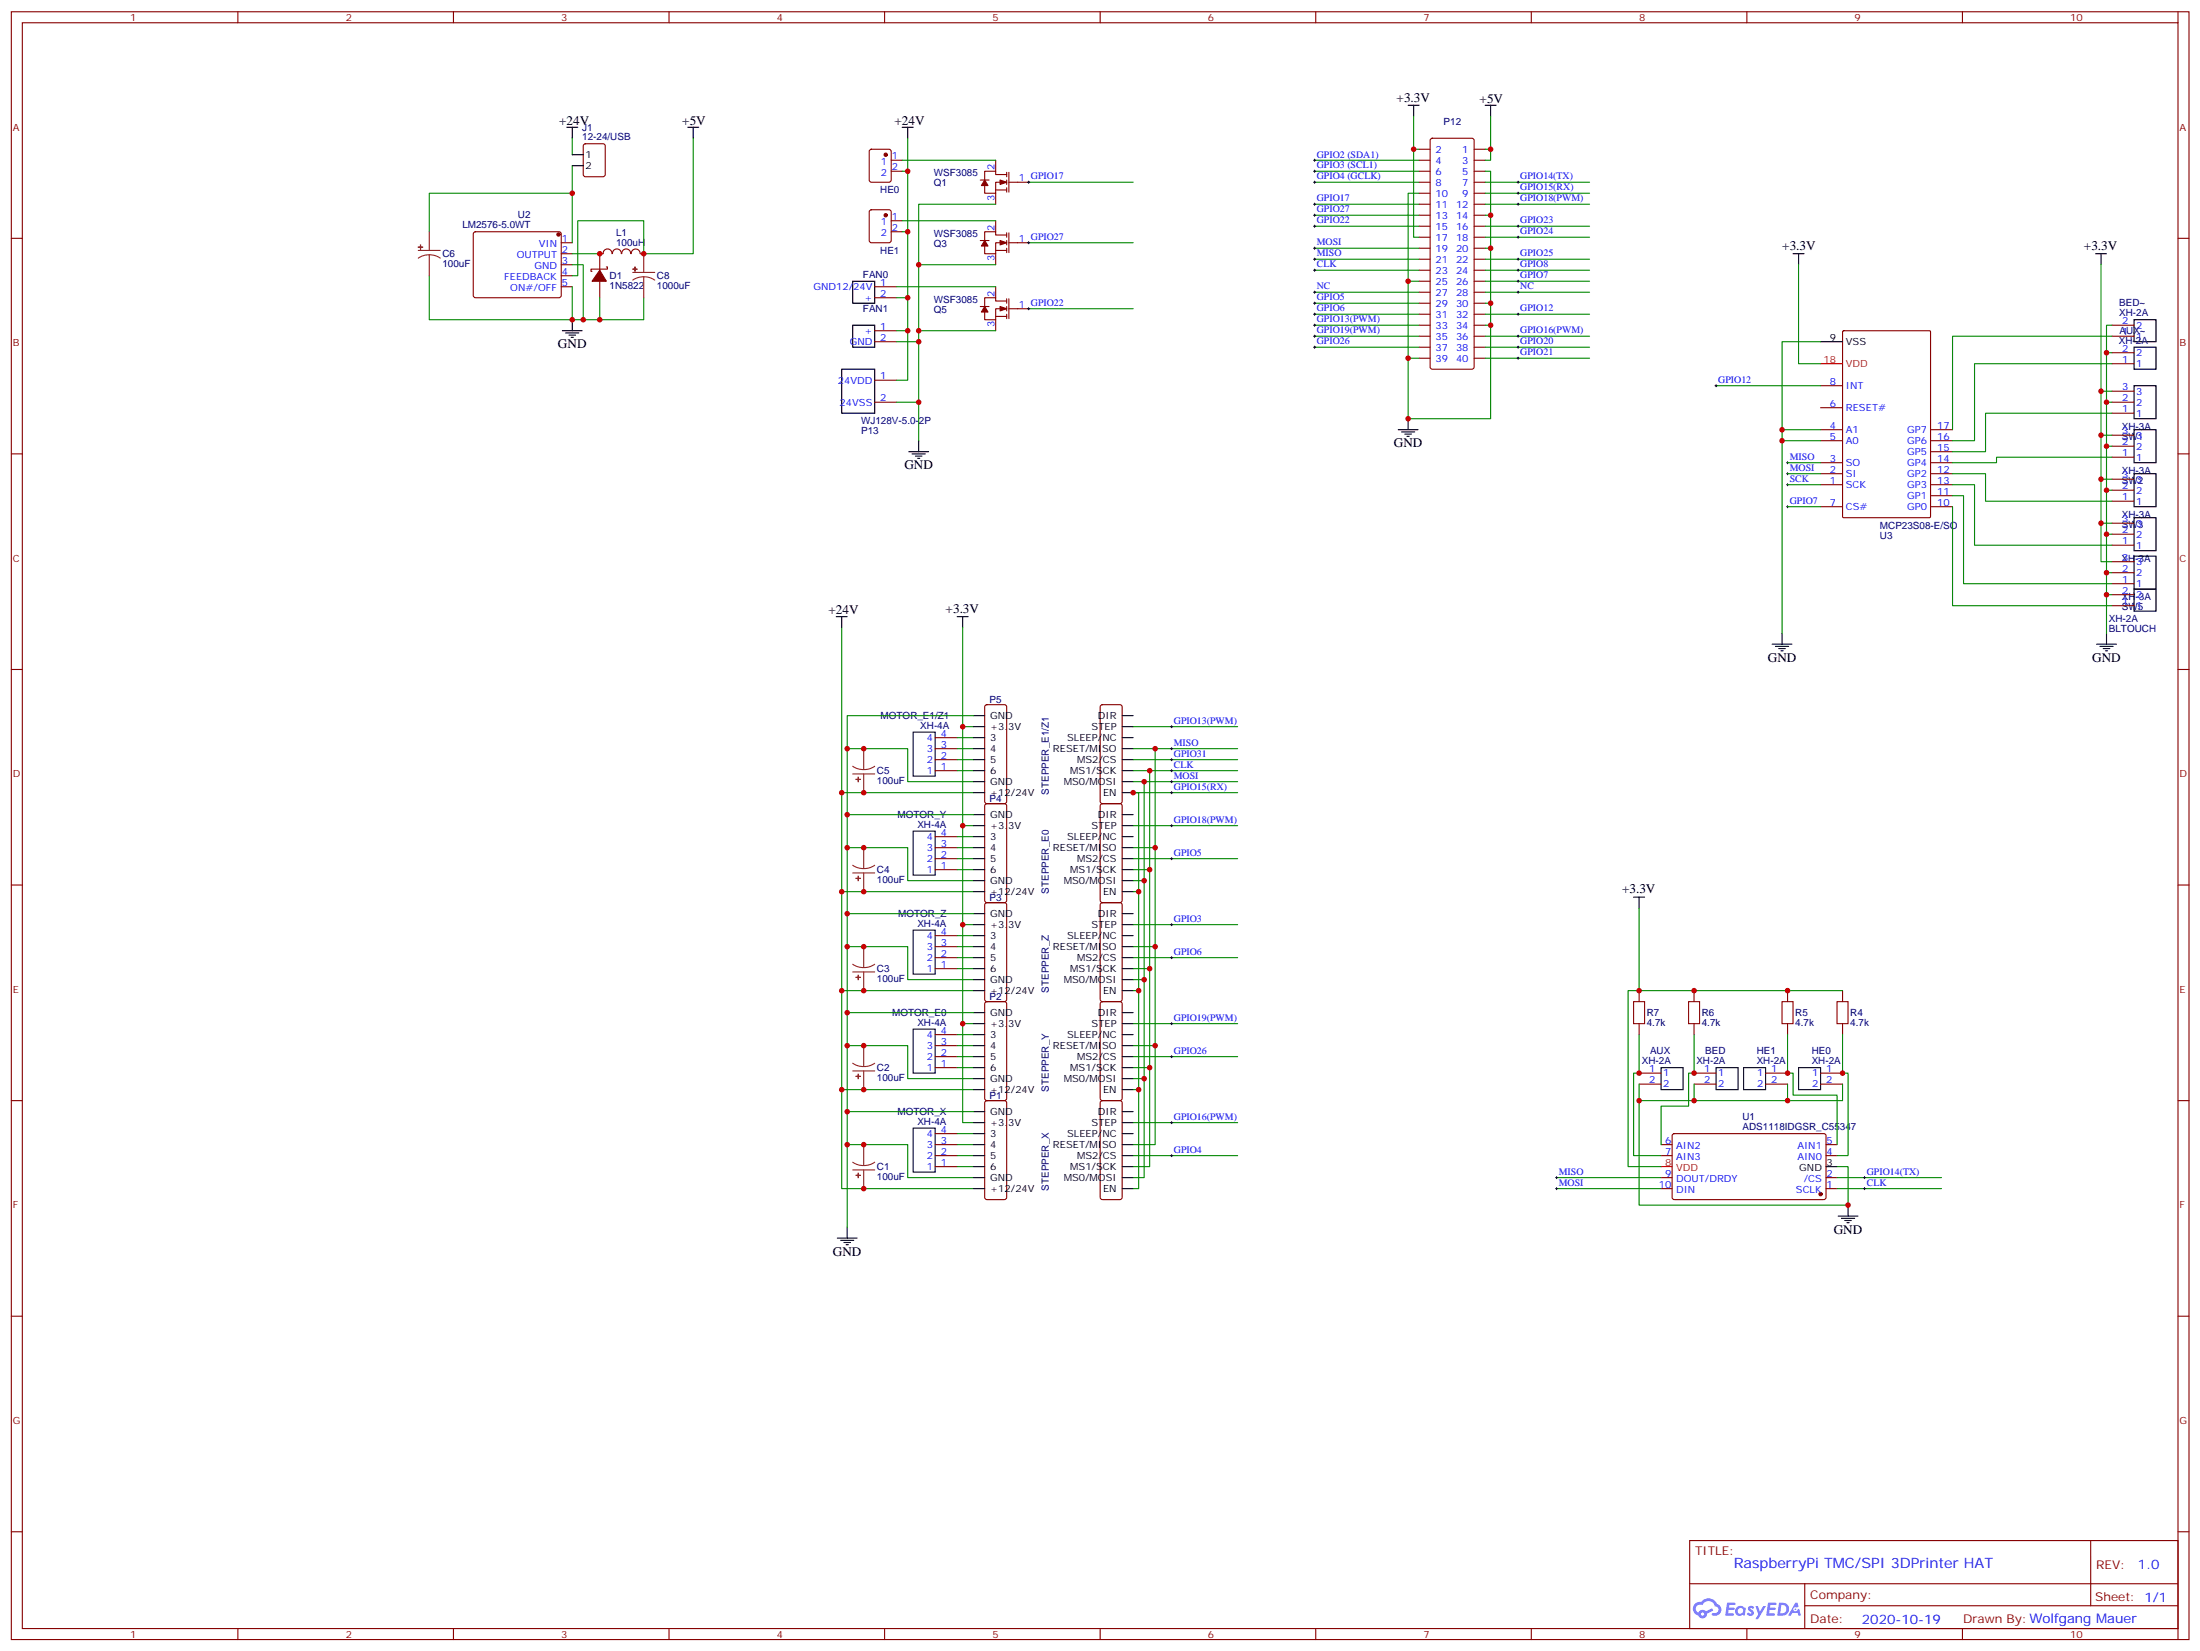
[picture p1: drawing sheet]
<svg xmlns="http://www.w3.org/2000/svg" width="706mm" height="530mm" viewBox="0 0 706 530" stroke-linecap="round" stroke-linejoin="round" font-family="sans-serif">
<g fill="none" stroke="#870000" stroke-width=".35">
<path d="M3.6 3.8h698.5v522.1h-698.5zM7.2 7.3h691.4v515.1h-691.4zM76.3 3.8v3.5M145.5 3.8v3.5M214.6 3.8v3.5M283.7 3.8v3.5M352.9 3.8v3.5M422 3.8v3.5M491.2 3.8v3.5M560.3 3.8v3.5M629.5 3.8v3.5M698.6 3.8v3.5"/>
<path d="M3.6 76.4h3.6M698.6 76.4h3.5M3.6 145.6h3.6M698.6 145.6h3.5M3.6 214.7h3.6M698.6 214.7h3.5M3.6 283.9h3.6M698.6 283.9h3.5M3.6 353h3.6M698.6 353h3.5M3.6 422.2h3.6M698.6 422.2h3.5"/>
<path d="M3.6 491.3h3.6M542 494.1h156.6v28.3h-156.6zM670.6 494.2v20.8M698.6 491.3h3.5M542 508h156.5M578.9 515h119.6M578.9 508v14.1M76.3 522.4v3.5M145.5 522.4v3.5M214.6 522.4v3.5M283.7 522.4v3.5M352.9 522.4v3.5"/>
<path d="M422 522.4v3.5M491.2 522.4v3.5M560.3 522.4v3.5M629.5 522.4v3.5M698.6 522.4v3.5"/>
</g>
<g fill="#5487ff">
<path d="M561 515.3a1.22 1.22 0 0 1 1.7 .3l-.4 .6a.47 .47 0 0 0-.4-.5 .47 .47 0 0 0-.5 .2l.2 .3a1.14 1.14 0 0 1 .8 1.7 1.14 1.14 0 0 1-1.9 0l-.2-.2 .4-.5 .8 .4a.29 .29 0 0 0 .3-.3 .29 .29 0 0 0-.3-.3 1.04 1.04 0 0 1-.5-1.7z"/>
<path d="M554 514.1l2.7 .1-.2 .6h-1.8l-.1 .9h1.5l.3 .3-.4 .4h-1.5l-.2 1.1h1.7l.2 .4-.2 .3h-2.6z"/>
<path d="M567.1 514.1l2.7 .1-.1 .6h-1.9l-.1 .9h1.5l.4 .3-.4 .4h-1.6l-.2 1.1h1.8l.1 .4-.1 .3h-2.7z"/>
<path d="M575.9 514.1h.7l.3 1.2-.6 .3a.69 .69 0 0 0-1 .3 .69 .69 0 0 0 .4 1 .69 .69 0 0 0 .9-.6l.5-.3 .5 2.2h-.7l-.3-.9h-1.7l-.5 .9h-.9z"/>
<path d="M563.1 515.1h.8l.6 1.9 1.1-1.9h.8l-2.5 4.2h-.8l.9-1.5z"/>
<path d="M570.6 514.1l-.5 4.1h1.3a2.11 2.11 0 0 0 2.4-2.1 2.11 2.11 0 0 0-2.5-2zM571.4 514.8a1.43 1.43 0 0 1 1.6 1.6 1.43 1.43 0 0 1-2 1.1z"/>
<path d="M557 515.7a1.54 1.54 0 0 0-.1 2.1 1.54 1.54 0 0 0 2.1 .2l.7 .2 .2-2.3-.5-.3a1.49 1.49 0 0 0-2.4 .1zM557.2 516.7a.95 .95 0 0 1 1.9 0 .95 .95 0 0 1-1.9 0z"/>
<path d="M543.7 514.4a2.18 2.18 0 0 0 1 3.8 1.44 1.44 0 0 0 1.7 .9 1.44 1.44 0 0 0 1.1-1.5l2-1-.4-.7-1.9 .9a1.47 1.47 0 0 0-2.4 .5 1.39 1.39 0 0 1-.7-2 1.39 1.39 0 0 1 2-.5 2.12 2.12 0 0 1 2.2-1.3 2.12 2.12 0 0 1 1.8 1.7 1.14 1.14 0 0 1 1.1 1.4 1.14 1.14 0 0 1-1.6 .8 .43 .43 0 0 0-.5 .3 .43 .43 0 0 0 .4 .5 1.98 1.98 0 0 0 2.5-1.2 1.98 1.98 0 0 0-1.3-2.5 3.1 3.1 0 0 0-5.2-.7l-.9 .1zM545.6 517.7a.54 .54 0 0 1 1 0 .54 .54 0 0 1-1 0z"/>
<circle cx="575.9" cy="516.2" r=".26"/>
</g>
<g fill="none" stroke="#000" stroke-width=".35">
<path d="M451.7 33.8h3.5M453.4 33.8v3.5M476.4 33.8h3.5M478.1 33.8v3.5M181.8 40.8h3.5M183.6 40.8v3.5M183.6 49.6h3.5M183.6 53.2h3.5M220.6 40.8h3.5M222.4 40.8v3.5M289.4 40.8h3.5M291.1 40.8v3.5"/>
<path d="M273.5 90.2h7.1v7.1h-7.1zM575.1 81.4h3.6M576.9 81.4v3.5M672.1 81.4h3.6M673.9 81.4v3.5M180.4 106.1h6.3M181.4 106.8h4.3M182.5 107.5h2.1M183.2 108.2h.7M183.6 102.6v3.5M270 118.4h10.6v14.1h-10.6zM273.5 104.3h7.1v7.1h-7.1z"/>
<path d="M584 109.6h7M684.5 102.6h7.1v7h-7.1zM684.5 111.4h7.1v7h-7.1zM448.5 137.8h6.3M449.5 138.5h4.3M450.6 139.2h2.1M451.3 139.9h.7M451.7 134.3v3.5M684.5 123.7h7.1v10.6h-7.1zM684.5 137.8h7.1v10.6h-7.1zM291.5 144.9h6.4M292.6 145.6h4.2"/>
<path d="M293.6 146.3h2.1M294.3 147h.7M294.7 141.4v3.5M684.5 151.9h7.1v10.6h-7.1zM684.5 166.1h7.1v10.5h-7.1zM684.5 178.4h7.1v10.6h-7.1zM268.2 197.8h3.5M270 197.8v3.5M307 197.8h3.6M308.8 197.8v3.5M684.5 189h7.1v7h-7.1zM568.4 206.6h6.4"/>
<path d="M569.5 207.3h4.2M570.5 208h2.2M571.3 208.7h.7M571.6 203.1v3.5M672.5 206.6h6.4M673.6 207.3h4.2M674.6 208h2.1M675.3 208.7h.7M675.7 203.1v3.5M292.9 234.8h7.1v14.2h-7.1zM312.3 236.6h3.5M312.3 233.1h3.5"/>
<path d="M312.3 229.6h3.5M359.9 236.6h3.6M359.9 233.1h3.6M359.9 229.6h3.6M312.3 254.2h3.5M312.3 250.7h3.5M312.3 247.2h3.5M312.3 243.7h3.5M312.3 240.1h3.5M359.9 254.2h3.6M359.9 250.7h3.6M359.9 247.2h3.6"/>
<path d="M359.9 243.7h3.6M359.9 240.1h3.6M292.9 266.6h7.1v14.1h-7.1zM312.3 278.9h3.5M312.3 275.4h3.5M312.3 271.9h3.5M312.3 268.4h3.5M312.3 264.8h3.5M312.3 261.3h3.5M359.9 278.9h3.6M359.9 275.4h3.6M359.9 271.9h3.6"/>
<path d="M359.9 268.4h3.6M359.9 264.8h3.6M359.9 261.3h3.6M292.9 298.3h7.1v14.2h-7.1zM312.3 286h3.5M312.3 282.5h3.5M312.3 296.6h3.5M312.3 293.1h3.5M359.9 286h3.6M359.9 282.5h3.6M359.9 296.6h3.6M359.9 293.1h3.6"/>
<path d="M524 287.8h3.5M525.7 287.8v3.5M312.3 317.7h3.5M312.3 314.2h3.5M312.3 310.7h3.5M312.3 307.2h3.5M312.3 303.6h3.5M312.3 300.1h3.5M359.9 317.7h3.6M359.9 314.2h3.6M359.9 310.7h3.6M359.9 307.2h3.6"/>
<path d="M359.9 303.6h3.6M359.9 300.1h3.6M292.9 330.1h7.1v14.1h-7.1zM312.3 338.9h3.5M312.3 335.4h3.5M312.3 331.9h3.5M312.3 328.3h3.5M312.3 324.8h3.5M359.9 338.9h3.6M359.9 335.4h3.6M359.9 331.9h3.6M359.9 328.3h3.6"/>
<path d="M359.9 324.8h3.6M312.3 349.5h3.5M312.3 346h3.5M312.3 342.4h3.5M312.3 356.6h3.5M359.9 349.5h3.6M359.9 346h3.6M359.9 342.4h3.6M359.9 356.6h3.6M532.8 342.4h7.1v7.1h-7.1zM550.4 342.4h7.1v7.1h-7.1zM559.3 342.4h7v7.1h-7z"/>
<path d="M576.9 342.4h7.1v7.1h-7.1zM292.9 361.8h7.1v14.2h-7.1zM312.3 374.2h3.5M312.3 377.7h3.5M312.3 370.7h3.5M312.3 367.1h3.5M312.3 363.6h3.5M312.3 360.1h3.5M359.9 374.2h3.6M359.9 377.7h3.6M359.9 370.7h3.6M359.9 367.1h3.6"/>
<path d="M359.9 363.6h3.6M359.9 360.1h3.6M585.7 374.2h3.5M268.6 397.1h6.3M269.6 397.8h4.3M270.7 398.5h2.1M271.4 399.2h.7M271.7 393.6v3.5M312.3 381.2h3.5M359.9 381.2h3.6M589.6 390.1h6.3M590.7 390.8h4.2"/>
<path d="M591.7 391.5h2.1M592.4 392.2h.7M592.8 386.5v3.6"/>
</g>
<g fill="none" stroke="#870000" stroke-width=".35">
<path d="M187.3 46.3l.5-.2h5.6l.7 .4v9.5l-.4 .6-5.9 .1-.7-.5v-9.4zM279 48.1l.5-.2h5.7l.6 .4 .1 9.4-.5 .7-5.9 .1-.6-.5-.1-9.4zM285.9 51.4h3.5M285.9 54.9h3.5M314.4 57.7h2.9M319.4 51.4v3.5M322.9 56h-3.5v-1.1h-3.6v2.8M322.9 58.5h-3.5v3.5h-3.6v-2.5M322.9 55.3v1.4M322.9 57.7v1.5M323.6 58.5h6.4M323.6 55.3v6.3"/>
<path d="M455.2 47.9h3.5M455.2 51.4h3.5M455.2 54.9h3.5M455.2 58.5h3.5M459 44.6l.4-.3h12.7l.5 .3 .2 .4v72.7l-.2 .5-.5 .2h-12.7l-.5-.2-.2-.5v-72.7zM472.8 47.9h3.6M472.8 51.4h3.6M472.8 54.9h3.6M472.8 58.5h3.6M152 74.5l.5-.2h26.8l.5 .2 .2 .5v20.1l-.7 .4-27.1-.1-.4-.6v-19.8zM180 77.9h3.6M279 67.5l.5-.2h5.7l.6 .4 .1 9.5-.5 .6-5.9 .1-.6-.5-.1-9.4z"/>
<path d="M285.9 70.8h3.5M285.9 74.3h3.5M314.4 77.2h2.9M319.4 62v3.5M319.4 70.8v3.5M319.4 60.9h3.5M322.9 75.4h-3.5v-1.1h-3.6v2.9M322.9 77.9h-3.5v3.5h-3.6v-2.5M322.9 60.2v1.4M322.9 74.7v1.4M322.9 77.2v1.4M322.9 79.6v1.4"/>
<path d="M323.6 74.7v6.3M323.6 77.9h6.4M455.2 62h3.5M455.2 65.5h3.5M455.2 69h3.5M455.2 72.6h3.5M455.2 76.1h3.5M455.2 79.6h3.5M472.8 62h3.6M472.8 65.5h3.6M472.8 69h3.6M472.8 72.6h3.6"/>
<path d="M472.8 76.1h3.6M472.8 79.6h3.6M180 92h3.6M180 81.4h3.6M180 84.9h3.6M180 88.4h3.6M192.4 90.2v5.3M193.4 81.4h-1v5.3M193.5 81.4a1.41 1.41 0 0 1 1.4-1.6 1.41 1.41 0 0 1 1.4 1.6M194.5 85.6h.3v.7h-5.3v.7h.4M196.5 81.4a1.41 1.41 0 0 1 1.4-1.6 1.41 1.41 0 0 1 1.4 1.6M199.4 81.4a1.41 1.41 0 0 1 1.5-1.6 1.41 1.41 0 0 1 1.4 1.6"/>
<path d="M202.5 81.4a1.41 1.41 0 0 1 1.4-1.5 1.41 1.41 0 0 1 1.4 1.5M205.4 81.4h1.1M280.6 92h7M280.6 95.5h7M314.4 98.3h2.9M319.4 81.4v3.5M319.4 92v3.5M319.4 80.3h3.5M322.9 96.6h-3.5v-1.1h-3.6v2.8M322.9 99h-3.5v3.6h-3.6v-2.5M322.9 95.8v1.5M322.9 98.3v1.4"/>
<path d="M323.6 95.8v6.4M323.6 99h6.4M455.2 83.1h3.5M455.2 86.7h3.5M455.2 90.2h3.5M455.2 93.7h3.5M455.2 97.3h3.5M472.8 83.1h3.6M472.8 86.7h3.6M472.8 90.2h3.6M472.8 93.7h3.6M472.8 97.3h3.6"/>
<path d="M280.6 106.1h7M280.6 109.6h7M319.4 101.5h3.5M319.4 102.6v3.5M322.9 100.8v1.4M455.2 107.8h3.5M455.2 104.3h3.5M455.2 100.8h3.5M455.2 111.4h3.5M455.2 114.9h3.5M472.8 107.8h3.6M472.8 104.3h3.6"/>
<path d="M472.8 100.8h3.6M472.8 111.4h3.6M472.8 114.9h3.6M591.1 106.3l.3-.2h27.5l.3 .2v59.4l-.2 .3-27.6 .1-.3-.2zM677.4 107.8h7.1M677.4 104.3h7.1M677.4 116.7h7.1M677.4 113.1h7.1M280.6 129h7M280.6 122h7M584 137.8h7M584 130.8h7"/>
<path d="M584 123.7h7M619.2 137.8h7.1M677.4 132.5h7.1M677.4 129h7.1M677.4 125.5h7.1M677.4 139.6h7.1M584 148.4h7M584 141.4h7M584 151.9h7M584 155.5h7M619.2 148.4h7.1M619.2 141.4h7.1"/>
<path d="M619.2 159h7.1M619.2 151.9h7.1M619.2 155.5h7.1M619.2 144.9h7.1M677.4 146.6h7.1M677.4 143.1h7.1M677.4 157.2h7.1M677.4 153.7h7.1M584 162.5h7M619.2 162.5h7.1M677.4 160.8h7.1M677.4 174.9h7.1"/>
<path d="M677.4 171.3h7.1M677.4 167.8h7.1M677.4 187.2h7.1M677.4 183.7h7.1M677.4 180.2h7.1M677.4 194.3h7.1M677.4 190.7h7.1M300 236.6h7M316.1 226.2l.4-.2h5.7l.5 .2 .2 .5v30.4l-.2 .5-.5 .2h-5.7l-.5-.3-.2-.4v-30.4zM353.1 226.2l.5-.2h5.6l.5 .2 .2 .5v30.4l-.2 .5-.5 .2h-5.6l-.5-.3-.2-.4v-30.4zM300 247.2h7M300 243.7h7"/>
<path d="M300 240.1h7M316.1 258l.4-.2h5.7l.5 .2 .2 .5v30.3l-.2 .5-.5 .2h-5.7l-.5-.2-.2-.5v-30.3zM353.1 258l.5-.2h5.6l.5 .2 .2 .5v30.3l-.2 .5-.5 .2h-5.6l-.5-.2-.2-.5v-30.3zM300 278.9h7M300 275.4h7M300 271.9h7M300 268.4h7M316.1 289.7l.4-.2h5.7l.5 .2 .2 .5v30.4l-.2 .5-.5 .2h-5.7l-.5-.3-.2-.4v-30.4zM353.1 289.7l.5-.2h5.6l.5 .2 .2 .5v30.4l-.2 .5-.5 .2h-5.6l-.5-.3-.2-.4v-30.4zM300 310.7h7M300 307.2h7M300 303.6h7"/>
<path d="M300 300.1h7M525.7 317.7v3.6M543.4 317.7v3.6M573.4 317.7v3.6M591 317.7v3.6M300 338.9h7M300 335.4h7M300 331.9h7M316.1 321.5l.4-.2h5.7l.5 .2 .2 .5v30.3l-.2 .5-.5 .2h-5.7l-.5-.2-.2-.5v-30.3zM353.1 321.5l.5-.2h5.6l.5 .2 .2 .5v30.3l-.2 .5-.5 .2h-5.6l-.5-.2-.2-.5v-30.3zM525.7 328.3v3.6M543.4 328.3v3.6"/>
<path d="M573.4 328.3v3.6M591 328.3v3.6M300 342.4h7M316.1 353.2l.4-.2h5.7l.5 .2 .2 .5v30.4l-.2 .5-.5 .2h-5.7l-.5-.3-.2-.4v-30.4zM353.1 353.2l.5-.2h5.6l.5 .2 .2 .5v30.4l-.2 .5-.5 .2h-5.6l-.5-.3-.2-.4v-30.4zM525.7 344.2h7.1M525.7 347.7h7.1M543.4 344.2h7M543.4 347.7h7M566.3 344.2h7.1M566.3 347.7h7.1M584 344.2h7"/>
<path d="M584 347.7h7M300 374.2h7M300 370.7h7M300 367.1h7M300 363.6h7M532.8 370.7h3.5M532.8 367.1h3.5M532.8 377.7h3.5M536.6 363.8l.4-.2 48.3 .1 .4 .6v20l-.7 .5-48.2-.1-.5-.6v-19.8zM585.7 370.7h3.5M585.7 367.1h3.5M585.7 377.7h3.5"/>
<path d="M532.8 381.2h3.5M585.7 381.2h3.5"/>
</g>
<g fill="#8c2424" stroke="#8c2424" stroke-width=".35">
<path d="M275.3 376.3v1.4z"/>
<path d="M274.6 377h1.4z"/>
<path d="M275.3 344.6v1.4z"/>
<path d="M274.6 345.2l1.4 .1z"/>
<path d="M275.3 312.8v1.4z"/>
<path d="M274.6 313.5h1.4z"/>
<path d="M275.3 281.1v1.4z"/>
<path d="M274.6 281.7l1.4 .1z"/>
<path d="M275.3 249.3v1.4z"/>
<path d="M274.6 250h1.4z"/>
<path d="M203 86.3l1.4 .1z"/>
<path d="M203.7 85.6v1.4z"/>
<path d="M134.2 79.3h1.4z"/>
<path d="M134.9 78.6v1.4z"/>
</g>
<g fill="none" stroke="#8c2424" stroke-width=".35">
<path d="M137.7 74.3v6M134.2 80.3h7M137.7 81.7l1.8 .3 1.7 .8M137.7 81.7l-1.9 .3-1.6 .8M137.7 81.7v6.7M203 87.4h7M206.5 88.8l1.8 .2 1.7 .9M206.5 88.8l-1.9 .2-1.6 .9M206.5 81.4v6M206.5 88.8v6.7M273.5 245.8l1.7 .8 1.8 .2M273.5 248.2h7.1"/>
<path d="M277 240.1v6.7M277 248.2v6M280.6 245.8l-1.7 .8-1.9 .2M273.5 277.5l1.7 .8 1.8 .3M273.5 280h7.1M277 271.9v6.7M277 280v6M280.6 277.5l-1.7 .9-1.9 .2M273.5 309.3l1.7 .8 1.8 .2M273.5 311.7h7.1M277 303.6v6.7M277 311.7v6"/>
<path d="M280.6 309.3l-1.7 .8-1.9 .2M277 335.4v6.7M273.5 341l1.7 .8 1.8 .3M273.5 343.5h7.1M277 343.5v6M280.6 341l-1.7 .9-1.9 .2M273.5 372.8l1.7 .8 1.8 .2M273.5 375.2h7.1M277 367.1v6.7M277 375.2v6M280.6 372.8l-1.7 .8-1.9 .2"/>
</g>
<g fill="#870000" stroke="#870000" stroke-width=".35">
<path d="M320.8 98.3l2.1 .7-2.1 .7z"/>
<path d="M315.8 98.3l1.1 1.8h-2.1z"/>
<path d="M320.8 57.7l2.1 .8-2.1 .7z"/>
<path d="M315.8 57.7l1.1 1.8h-2.1z"/>
<path d="M320.8 77.2l2.1 .7-2.1 .7z"/>
<path d="M315.8 77.2l1.1 1.7h-2.1z"/>
<path d="M192.4 86.7l2.1 3.5h-4.6z"/>
<circle cx="284.1" cy="49.6" r=".53"/>
<circle cx="284.1" cy="69" r=".53"/>
<circle cx="584" cy="383" r=".53"/>
<circle cx="179.1" cy="75.2" r=".53"/>
</g>
<path d="M524 321.3h3.5v7h-3.5zM541.6 321.3h3.5v7h-3.5zM571.6 321.3h3.5v7h-3.5zM589.2 321.3h3.6v7h-3.6z" fill="none" stroke="#a10000" stroke-width=".35"/>
<g fill="none" stroke="#008700" stroke-width=".35">
<path d="M453.4 37.3v10.6h1.8M478.1 37.3v10.6M183.6 44.3v5.3M183.6 53.2v24.7M222.4 44.3v37.1h-15.9v-10.6h-21.2v17.6h-1.7M289.4 54.9h1.7v19.4h-1.7M289.4 51.4h30M291.1 44.3v10.6M330 58.5h33.5M421.7 51.4h33.5M421.7 58.5h33.5M421.7 54.9h33.5"/>
<path d="M453.4 47.9v28.2h1.8M476.4 54.9h1.7v14.1h-1.7M476.4 47.9h1.7v3.5h-1.7M476.4 58.5h33.5M183.6 62h-45.9v12.3M289.4 70.8h30M291.1 74.3v21.2h-3.5M319.4 65.5h-24.7v19.4h24.7M330 77.9h33.5M421.7 65.5h33.5M421.7 69h33.5M421.7 72.6h33.5"/>
<path d="M421.7 79.6h33.5M455.2 62h-3.5v28.2h3.5M476.4 65.5h33.5M476.4 72.6h33.5M476.4 62h33.5M476.4 76.1h33.5M478.1 69v10.6h-1.7M478.1 79.6v17.7h-1.7M137.7 88.4v14.2h45.9v-10.6M183.6 84.9h3.5v17.7h-3.5M183.6 81.4h8.8M192.4 95.5v7.1h-5.3"/>
<path d="M206.5 95.5v7.1h-14.1M287.6 92h31.8M291.1 95.5v10.6h-3.5M294.7 84.9v21.2M330 99h33.5M421.7 83.1h33.5M421.7 86.7h33.5M421.7 93.7h33.5M421.7 97.3h33.5M451.7 90.2v24.7h3.5M476.4 83.1h33.5M476.4 86.7h33.5"/>
<path d="M476.4 93.7h33.5M476.4 90.2h33.5M478.1 97.3v7h-1.7M576.9 84.9v31.8h7.1M673.9 84.9v95.3h3.5M287.6 109.6h7.1M291.1 106.1v15.9h-3.5M319.4 106.1h-24.7v35.3M421.7 100.8h33.5M421.7 104.3h33.5M421.7 107.8h33.5M421.7 111.4h33.5"/>
<path d="M476.4 100.8h33.5M476.4 107.8h33.5M476.4 111.4h33.5M476.4 114.9h33.5M478.1 104.3v30h-26.4v-19.4M584 109.6h-12.4v93.5M677.4 113.1h-1.7v15.9M677.4 104.3h-1.7v8.8M677.4 116.7h-44.1v24.7h-7M677.4 107.8h-51.1v30M287.6 129h7.1M550.4 123.7h33.6"/>
<path d="M571.6 137.8h12.4M673.9 139.6h3.5M673.9 125.5h3.5M677.4 129h-1.7v14.1M677.4 132.5h-40.5v12.4h-10.6M571.6 141.4h12.4M573.4 148.4h10.6M573.4 151.9h10.6M573.4 155.5h10.6M626.3 159h3.5v28.2h47.6M626.3 155.5h7v19.4h44.1M626.3 151.9h10.6v8.9h40.5"/>
<path d="M673.9 153.7h3.5M677.4 157.2h-1.7v14.1M677.4 143.1h-1.7v14.1M677.4 146.6h-37v1.8h-14.1M573.4 162.5h10.6M626.3 162.5v31.8h51.1M673.9 167.8h3.5M677.4 171.3h-1.7v12.4M675.7 190.7h1.7M677.4 183.7h-1.7v19.4M270 201.3v52.9h42.3M308.8 201.3v31.8h3.5"/>
<path d="M307 236.6h5.3M308.8 233.1v31.7h3.5M312.3 229.6h-40.6v10.5M363.5 233.1h33.5M270 254.2v31.8h42.3M307 247.2h5.3M307 243.7h5.3M307 240.1h5.3M312.3 250.7h-21.2v-10.6h-19.4v153.5M363.5 250.7h3.5v31.8M363.5 247.2h5.3v31.7M363.5 240.1h7v31.8"/>
<path d="M363.5 243.7h33.5M367 250.7h30M368.8 247.2h28.2M370.5 240.1h26.5M397 254.2h-33.5h1.7v63.5h-1.7M271.7 271.9h19.4v10.6h21.2M271.7 261.3h40.6M307 278.9h5.3M307 275.4h5.3M307 271.9h5.3M307 268.4h5.3M308.8 264.8v31.8h3.5"/>
<path d="M363.5 278.9h5.3v31.8M363.5 271.9h7v31.7M363.5 275.4h33.5M363.5 264.8h33.5M270 286v31.7h42.3M271.7 293.1h40.6M308.8 296.6v31.7h3.5M363.5 282.5h3.5v31.7M363.5 286h1.7M363.5 296.6h33.5M525.7 291.3v26.4h65.3M270 317.7v31.8h42.3"/>
<path d="M271.7 303.6h19.4v10.6h21.2M307 310.7h5.3M307 307.2h5.3M307 303.6h5.3M307 300.1h5.3M363.5 314.2h3.5v31.8M363.5 310.7h5.3v31.7M363.5 303.6h7v63.5h-7M363.5 307.2h33.5M365.2 317.7v31.8h-1.7M525.7 317.7h-3.5v56.5h10.6M271.7 335.4h19.4v10.6h21.2"/>
<path d="M271.7 324.8h40.6M307 338.9h5.3M307 335.4h5.3M307 331.9h5.3M308.8 328.3v31.8h3.5M363.5 338.9h33.5M363.5 335.4h7M363.5 328.3h33.5M525.7 331.9v12.3h-1.7v26.5h8.8M543.4 331.9v12.3h-1.8v10.6h-8.8v12.3M573.4 331.9v12.3h1.7v7.1h14.1v15.8M591 331.9v12.3h1.8v26.5h-3.6"/>
<path d="M270 349.5v31.7h42.3M271.7 356.6h40.6M307 342.4h5.3M363.5 346h3.5v31.7h-3.5M363.5 342.4h5.3v31.8h-5.3M365.2 349.5v31.7h-1.7M525.7 347.7v38.8h67.1v-12.3h-3.6M543.4 347.7v5.3M573.4 347.7v5.3M591 347.7v5.3h-65.3M271.7 367.1h19.4v10.6h21.2M307 374.2h5.3"/>
<path d="M307 370.7h5.3M307 367.1h5.3M307 363.6h5.3M363.5 370.7h33.5M363.5 360.1h33.5M499.3 377.7h33.5M589.2 377.7h33.6M499.3 381.2h33.5M589.2 381.2h33.6"/>
</g>
<path d="M584 116.7h7M532.8 374.2h3.5" fill="none" stroke="#f00" stroke-width=".35"/>
<g fill="none" stroke="#000" stroke-width=".32">
<path d="M329.6 58.5h.7M330 58.1v.7M421.3 51.4h.7M421.3 54.9h.7M421.3 58.5h.7M421.7 51v.8M421.7 54.6v.7M421.7 58.1v.7M486.6 58.5h.7M486.9 58.1v.7M329.6 77.9h.7M330 77.5v.7"/>
<path d="M421.3 65.5h.7M421.3 69h.7M421.3 72.6h.7M421.3 79.6h.7M421.7 65.2v.7M421.7 68.7v.7M421.7 72.2v.7M421.7 79.3v.7M486.6 65.5h.7M486.6 72.6h.7M486.6 62h.7M486.6 76.1h.7"/>
<path d="M486.9 61.6v.7M486.9 65.2v.7M486.9 72.2v.7M486.9 75.7v.7M329.6 99h.7M330 98.7v.7M421.3 83.1h.7M421.3 86.7h.7M421.3 93.7h.7M421.3 97.3h.7M421.7 82.8v.7M421.7 86.3v.7"/>
<path d="M421.7 93.4v.7M421.7 96.9v.7M486.6 83.1h.7M486.6 86.7h.7M486.6 93.7h.7M486.6 90.2h.7M486.9 82.8v.7M486.9 86.3v.7M486.9 89.9v.7M486.9 93.4v.7M421.3 100.8h.7M421.3 104.3h.7"/>
<path d="M421.3 107.8h.7M421.3 111.4h.7M421.7 100.4v.7M421.7 104v.7M421.7 107.5v.7M421.7 111v.7M486.6 100.8h.7M486.6 107.8h.7M486.6 111.4h.7M486.6 114.9h.7M486.9 100.4v.7M486.9 107.5v.7"/>
<path d="M486.9 111v.7M486.9 114.5v.8M550.1 123.7h.7M550.4 123.4v.7M573 148.4h.7M573 151.9h.7M573 155.5h.7M573.4 148.1v.7M573.4 151.6v.7M573.4 155.1v.7M573 162.5h.7M573.4 162.2v.7"/>
<path d="M375.5 233.1h.7M375.8 232.7v.7M375.8 239.8v.7M375.5 243.7h.7M375.5 254.2h.7M375.5 240.1h.7M375.5 247.2h.7M375.5 250.7h.7M375.8 243.3v.7M375.8 246.8v.7M375.8 250.4v.7M375.8 253.9v.7"/>
<path d="M375.5 264.8h.7M375.5 275.4h.7M375.8 264.5v.7M375.8 275.1v.7M375.5 296.6h.7M375.8 296.2v.7M375.5 307.2h.7M375.8 306.8v.7M375.5 328.3h.7M375.5 338.9h.7M375.8 328v.7M375.8 338.6v.7"/>
<path d="M375.8 359.7v.7M375.5 360.1h.7M375.5 370.7h.7M375.8 370.3v.7M498.9 377.7h.7M499.3 377.4v.7M597.7 377.7h.7M598.1 377.4v.7M498.9 381.2h.7M499.3 380.9v.7M597.7 381.2h.7M598.1 380.9v.7"/>
</g>
<g fill="#c00">
<circle cx="270" cy="254.2" r=".88"/>
<circle cx="270" cy="286" r=".88"/>
<circle cx="270" cy="317.7" r=".88"/>
<circle cx="270" cy="349.5" r=".88"/>
<circle cx="277" cy="240.1" r=".88"/>
<circle cx="277" cy="254.2" r=".88"/>
<circle cx="277" cy="271.9" r=".88"/>
<circle cx="277" cy="286" r=".88"/>
<circle cx="277" cy="317.7" r=".88"/>
<circle cx="277" cy="303.6" r=".88"/>
<circle cx="277" cy="335.4" r=".88"/>
<circle cx="277" cy="349.5" r=".88"/>
<circle cx="277" cy="367.1" r=".88"/>
<circle cx="308.8" cy="233.1" r=".88"/>
<circle cx="308.8" cy="264.8" r=".88"/>
<circle cx="308.8" cy="296.6" r=".88"/>
<circle cx="308.8" cy="328.3" r=".88"/>
<circle cx="291.1" cy="74.3" r=".88"/>
<circle cx="291.1" cy="95.5" r=".88"/>
<circle cx="291.1" cy="106.1" r=".88"/>
<circle cx="271.7" cy="271.9" r=".88"/>
<circle cx="271.7" cy="303.6" r=".88"/>
<circle cx="271.7" cy="335.4" r=".88"/>
<circle cx="271.7" cy="367.1" r=".88"/>
<circle cx="291.1" cy="54.9" r=".88"/>
<circle cx="294.7" cy="106.1" r=".88"/>
<circle cx="294.7" cy="84.9" r=".88"/>
<circle cx="294.7" cy="109.6" r=".88"/>
<circle cx="294.7" cy="129" r=".88"/>
<circle cx="277" cy="381.2" r=".88"/>
<circle cx="365.2" cy="317.7" r=".88"/>
<circle cx="365.2" cy="349.5" r=".88"/>
<circle cx="367" cy="346" r=".88"/>
<circle cx="367" cy="314.2" r=".88"/>
<circle cx="367" cy="282.5" r=".88"/>
<circle cx="368.8" cy="342.4" r=".88"/>
<circle cx="368.8" cy="310.7" r=".88"/>
<circle cx="368.8" cy="278.9" r=".88"/>
<circle cx="370.5" cy="303.6" r=".88"/>
<circle cx="370.5" cy="271.9" r=".88"/>
<circle cx="370.5" cy="335.4" r=".88"/>
<circle cx="573.4" cy="317.7" r=".88"/>
<circle cx="573.4" cy="344.2" r=".88"/>
<circle cx="591" cy="344.2" r=".88"/>
<circle cx="525.7" cy="317.7" r=".88"/>
<circle cx="543.4" cy="317.7" r=".88"/>
<circle cx="543.4" cy="344.2" r=".88"/>
<circle cx="525.7" cy="344.2" r=".88"/>
<circle cx="525.7" cy="353" r=".88"/>
<circle cx="573.4" cy="353" r=".88"/>
<circle cx="543.4" cy="353" r=".88"/>
<circle cx="271.7" cy="356.6" r=".88"/>
<circle cx="271.7" cy="324.8" r=".88"/>
<circle cx="271.7" cy="293.1" r=".88"/>
<circle cx="271.7" cy="261.3" r=".88"/>
<circle cx="271.7" cy="240.1" r=".88"/>
<circle cx="183.6" cy="62" r=".88"/>
<circle cx="192.4" cy="81.4" r=".88"/>
<circle cx="206.5" cy="81.4" r=".88"/>
<circle cx="183.6" cy="102.6" r=".88"/>
<circle cx="187.1" cy="102.6" r=".88"/>
<circle cx="192.4" cy="102.6" r=".88"/>
<circle cx="478.1" cy="69" r=".88"/>
<circle cx="478.1" cy="79.6" r=".88"/>
<circle cx="453.4" cy="47.9" r=".88"/>
<circle cx="478.1" cy="47.9" r=".88"/>
<circle cx="451.7" cy="90.2" r=".88"/>
<circle cx="451.7" cy="114.9" r=".88"/>
<circle cx="478.1" cy="97.3" r=".88"/>
<circle cx="478.1" cy="104.3" r=".88"/>
<circle cx="451.7" cy="134.3" r=".88"/>
<circle cx="365.2" cy="286" r=".88"/>
<circle cx="363.5" cy="254.2" r=".88"/>
<circle cx="370.5" cy="240.1" r=".88"/>
<circle cx="368.8" cy="247.2" r=".88"/>
<circle cx="367" cy="250.7" r=".88"/>
<circle cx="675.7" cy="183.7" r=".88"/>
<circle cx="675.7" cy="171.3" r=".88"/>
<circle cx="675.7" cy="157.2" r=".88"/>
<circle cx="675.7" cy="143.1" r=".88"/>
<circle cx="675.7" cy="129" r=".88"/>
<circle cx="675.7" cy="113.1" r=".88"/>
<circle cx="673.9" cy="167.8" r=".88"/>
<circle cx="673.9" cy="153.7" r=".88"/>
<circle cx="673.9" cy="139.6" r=".88"/>
<circle cx="673.9" cy="125.5" r=".88"/>
<circle cx="675.7" cy="190.7" r=".88"/>
<circle cx="592.8" cy="386.5" r=".88"/>
<circle cx="571.6" cy="141.4" r=".88"/>
<circle cx="571.6" cy="137.8" r=".88"/>
</g>
<text font-size="4.6" fill="#00f" x="556.1" y="503">RaspberryPi TMC/SPI 3DPrinter HAT</text>
<g font-size="4.2">
<text x="448" y="32.6">+3.3V</text>
<text x="474.6" y="33.1">+5V</text>
<text x="179.3" y="40.1">+24V</text>
<text x="218.8" y="40.1">+5V</text>
<text x="286.9" y="40.1">+24V</text>
<text x="571.7" y="80.2">+3.3V</text>
<text x="668.4" y="80.2">+3.3V</text>
<text x="179" y="111.7">GND</text>
<text x="447.1" y="143.5">GND</text>
<text x="290.1" y="150.5">GND</text>
<text x="265.7" y="197.1">+24V</text>
<text x="303.3" y="196.6">+3.3V</text>
<text x="567" y="212.3">GND</text>
<text x="671.1" y="212.3">GND</text>
<text x="520.3" y="286.6">+3.3V</text>
<text x="588.2" y="395.7">GND</text>
<text x="267.2" y="402.8">GND</text>
</g>
<g font-size="4.2" fill="#00f">
<text x="685.8" y="503.4">1.0</text>
<text x="597.2" y="520.8">2020-10-19</text>
</g>
<g font-size="3.9" fill="#800">
<text x="543.7" y="498.7">TITLE:</text>
<text x="672.4" y="503.4">REV:</text>
<text x="580.6" y="512.9">Company:</text>
<text x="672" y="513.5">Sheet: 1/1</text>
<text x="580.6" y="520.6">Date:</text>
<text x="629.7" y="520.7">Drawn By:Wolfgang Mauer</text>
</g>
<g font-size="3.2" fill="#800">
<text x="41.7" y="6.8">1</text>
<text x="110.9" y="6.8">2</text>
<text x="180" y="6.8">3</text>
<text x="249.2" y="6.8">4</text>
<text x="318.3" y="6.8">5</text>
<text x="387.5" y="6.8">6</text>
<text x="456.6" y="6.8">7</text>
<text x="525.7" y="6.8">8</text>
<text x="594.9" y="6.8">9</text>
<text x="664" y="6.8">10</text>
<text x="4.2" y="41.9">A</text>
<text x="699.1" y="41.9">A</text>
<text x="4.2" y="111">B</text>
<text x="699.1" y="111">B</text>
<text x="4.2" y="180.2">C</text>
<text x="699.1" y="180.2">C</text>
<text x="4.2" y="249.3">D</text>
<text x="699.1" y="249.3">D</text>
<text x="4.2" y="318.5">E</text>
<text x="699.1" y="318.5">E</text>
<text x="4.2" y="387.6">F</text>
<text x="699.1" y="387.6">F</text>
<text x="4.2" y="456.7">G</text>
<text x="699.1" y="456.7">G</text>
<text x="41.7" y="525.4">1</text>
<text x="110.9" y="525.4">2</text>
<text x="180" y="525.4">3</text>
<text x="249.2" y="525.4">4</text>
<text x="318.3" y="525.4">5</text>
<text x="387.5" y="525.4">6</text>
<text x="456.6" y="525.4">7</text>
<text x="525.7" y="525.4">8</text>
<text x="594.9" y="525.4">9</text>
<text x="664" y="525.4">10</text>
</g>
<g font-size="3.2" fill="#000080">
<text x="186.8" y="41.9">J1</text>
<text x="463.1" y="40.1">P12</text>
<text x="186.8" y="45">12-24/USB</text>
<text x="299.5" y="56.6">WSF3085</text>
<text x="299.5" y="59.8">Q1</text>
<text x="282.3" y="62">HE0</text>
<text x="166.1" y="70.1">U2</text>
<text x="148.3" y="73.2">LM2576-5.0WT</text>
<text x="197.6" y="75.6">L1</text>
<text x="299.5" y="76">WSF3085</text>
<text x="141.9" y="82.5">C6</text>
<text x="197.6" y="78.8">100uH</text>
<text x="282.3" y="81.4">HE1</text>
<text x="299.5" y="79.2">Q3</text>
<text x="141.9" y="85.7">100uF</text>
<text x="195.5" y="89.6">D1</text>
<text x="210.7" y="89.5">C8</text>
<text x="276.8" y="89.1">FAN0</text>
<text x="195.5" y="92.8">1N5822</text>
<text x="210.7" y="92.7">1000uF</text>
<text x="276.8" y="100">FAN1</text>
<text x="299.5" y="97.1">WSF3085</text>
<text x="299.5" y="100.4">Q5</text>
<text x="679.7" y="101.5">XH-2A</text>
<text x="679.7" y="98.3">BED~</text>
<text x="679.9" y="107.1">AUX~</text>
<text x="679.6" y="110.3">XH-2A</text>
<text x="276.2" y="136.1">WJ128V-5.0-2P</text>
<text x="680.6" y="137.8">XH-3A</text>
<text x="276.2" y="139.2">P13</text>
<text x="680.6" y="141.1">SW1</text>
<text x="680.6" y="151.9">XH-3A</text>
<text x="680.6" y="155.2">SW2</text>
<text x="680.6" y="166.1">XH-3A</text>
<text x="603" y="169.6">MCP23S08-E/SO</text>
<text x="603" y="172.8">U3</text>
<text x="680.6" y="169.3">SW3</text>
<text x="680.5" y="180.2">XH-3A</text>
<text x="680.6" y="192.5">XH-3A</text>
<text x="680.6" y="195.7">SW5</text>
<text x="676.4" y="199.6">XH-2A</text>
<text x="676.4" y="202.8">BLTOUCH</text>
<text x="317.4" y="225.4">P5</text>
<text x="282.5" y="230.6">MOTOR_E1/Z1</text>
<text x="295.2" y="233.8">XH-4A</text>
<text x="281.3" y="251.5">100uF</text>
<text x="281.3" y="248.3">C5</text>
<text x="317.4" y="257.1">P4</text>
<text x="336.4" y="254.9" transform="rotate(-90 336.4 254.9)">STEPPER_E1/Z1</text>
<text x="287.9" y="262.4">MOTOR_Y</text>
<text x="294.3" y="265.5">XH-4A</text>
<text x="281.3" y="280.1">C4</text>
<text x="281.3" y="283.3">100uF</text>
<text x="336.4" y="286.6" transform="rotate(-90 336.4 286.6)">STEPPER_E0</text>
<text x="317.4" y="288.9">P3</text>
<text x="288.1" y="294.1">MOTOR_Z</text>
<text x="294.3" y="297.3">XH-4A</text>
<text x="281.3" y="311.8">C3</text>
<text x="281.3" y="315">100uF</text>
<text x="317.4" y="320.6">P2</text>
<text x="336.4" y="318.4" transform="rotate(-90 336.4 318.4)">STEPPER_Z</text>
<text x="286.1" y="325.9">MOTOR_E0</text>
<text x="294.3" y="329">XH-4A</text>
<text x="528.2" y="329">4.7k</text>
<text x="528.2" y="325.9">R7</text>
<text x="545.9" y="329">4.7k</text>
<text x="545.9" y="325.9">R6</text>
<text x="575.8" y="329">4.7k</text>
<text x="575.8" y="325.9">R5</text>
<text x="593.5" y="329">4.7k</text>
<text x="593.5" y="325.9">R4</text>
<text x="526.6" y="341.4">XH-2A</text>
<text x="529.3" y="338.2">AUX</text>
<text x="544.1" y="341.4">XH-2A</text>
<text x="546.9" y="338.2">BED</text>
<text x="563.5" y="341.4">XH-2A</text>
<text x="563.5" y="338.2">HE1</text>
<text x="581.1" y="341.4">XH-2A</text>
<text x="581.1" y="338.2">HE0</text>
<text x="281.3" y="346.8">100uF</text>
<text x="281.3" y="343.6">C2</text>
<text x="317.4" y="352.4">P1</text>
<text x="336.4" y="350.1" transform="rotate(-90 336.4 350.1)">STEPPER_Y</text>
<text x="287.9" y="357.6">MOTOR_X</text>
<text x="558.9" y="359.4">U1</text>
<text x="294.3" y="360.8">XH-4A</text>
<text x="558.9" y="362.5">ADS1118IDGSR_C55347</text>
<text x="281.3" y="375.3">C1</text>
<text x="281.3" y="378.5">100uF</text>
<text x="336.4" y="381.9" transform="rotate(-90 336.4 381.9)">STEPPER_X</text>
</g>
<g font-size="3.2">
<text x="187.8" y="50.7">1</text>
<text x="187.8" y="54.2">2</text>
<text x="586.9" y="109.3">9</text>
<text x="592.1" y="110.7">VSS</text>
<text x="317.6" y="230.6">GND</text>
<text x="352.2" y="230.6">DIR</text>
<text x="317.6" y="234.1">+3.3V</text>
<text x="317.6" y="237.7">3</text>
<text x="342.3" y="237.7">SLEEP/NC</text>
<text x="350.1" y="234.1">STEP</text>
<text x="317.6" y="241.2">4</text>
<text x="317.6" y="244.7">5</text>
<text x="337.7" y="241.2">RESET/MISO</text>
<text x="345.5" y="244.7">MS2/CS</text>
<text x="317.6" y="248.2">6</text>
<text x="317.6" y="251.8">GND</text>
<text x="341.2" y="251.8">MS0/MOSI</text>
<text x="343.3" y="248.2">MS1/SCK</text>
<text x="317.6" y="255.3">+12/24V</text>
<text x="353.8" y="255.3">EN</text>
<text x="317.6" y="262.4">GND</text>
<text x="352.2" y="262.4">DIR</text>
<text x="317.6" y="265.9">+3.3V</text>
<text x="317.6" y="269.4">3</text>
<text x="342.3" y="269.4">SLEEP/NC</text>
<text x="350.1" y="265.9">STEP</text>
<text x="317.6" y="272.9">4</text>
<text x="337.7" y="272.9">RESET/MISO</text>
<text x="317.6" y="276.5">5</text>
<text x="317.6" y="280">6</text>
<text x="343.3" y="280">MS1/SCK</text>
<text x="345.5" y="276.5">MS2/CS</text>
<text x="317.6" y="283.5">GND</text>
<text x="317.6" y="287.1">+12/24V</text>
<text x="341.2" y="283.5">MS0/MOSI</text>
<text x="353.8" y="287.1">EN</text>
<text x="317.6" y="294.1">GND</text>
<text x="317.6" y="297.6">+3.3V</text>
<text x="350.1" y="297.6">STEP</text>
<text x="352.2" y="294.1">DIR</text>
<text x="317.6" y="301.2">3</text>
<text x="317.6" y="304.7">4</text>
<text x="337.7" y="304.7">RESET/MISO</text>
<text x="342.3" y="301.2">SLEEP/NC</text>
<text x="317.6" y="308.2">5</text>
<text x="317.6" y="311.7">6</text>
<text x="343.3" y="311.7">MS1/SCK</text>
<text x="345.5" y="308.2">MS2/CS</text>
<text x="317.6" y="315.3">GND</text>
<text x="341.2" y="315.3">MS0/MOSI</text>
<text x="317.6" y="318.8">+12/24V</text>
<text x="353.8" y="318.8">EN</text>
<text x="317.6" y="325.9">GND</text>
<text x="317.6" y="329.4">+3.3V</text>
<text x="350.1" y="329.4">STEP</text>
<text x="352.2" y="325.9">DIR</text>
<text x="317.6" y="332.9">3</text>
<text x="342.3" y="332.9">SLEEP/NC</text>
<text x="317.6" y="336.4">4</text>
<text x="317.6" y="340">5</text>
<text x="337.7" y="336.4">RESET/MISO</text>
<text x="345.5" y="340">MS2/CS</text>
<text x="317.6" y="343.5">6</text>
<text x="317.6" y="347">GND</text>
<text x="341.2" y="347">MS0/MOSI</text>
<text x="343.3" y="343.5">MS1/SCK</text>
<text x="317.6" y="350.6">+12/24V</text>
<text x="353.8" y="350.6">EN</text>
<text x="317.6" y="357.6">GND</text>
<text x="352.2" y="357.6">DIR</text>
<text x="317.6" y="361.1">+3.3V</text>
<text x="317.6" y="364.7">3</text>
<text x="342.3" y="364.7">SLEEP/NC</text>
<text x="350.1" y="361.1">STEP</text>
<text x="317.6" y="368.2">4</text>
<text x="317.6" y="371.7">5</text>
<text x="337.7" y="368.2">RESET/MISO</text>
<text x="345.5" y="371.7">MS2/CS</text>
<text x="317.6" y="375.2">6</text>
<text x="343.3" y="375.2">MS1/SCK</text>
<text x="577.1" y="375.6">GND</text>
<text x="585.9" y="373.8">3</text>
<text x="317.6" y="378.8">GND</text>
<text x="317.6" y="382.3">+12/24V</text>
<text x="341.2" y="378.8">MS0/MOSI</text>
<text x="353.8" y="382.3">EN</text>
</g>
<g font-size="3.2" fill="#00f">
<text x="282.5" y="52.8">1</text>
<text x="286" y="51">1</text>
<text x="422.4" y="50.5">GPIO2 (SDA1)</text>
<text x="460.5" y="48.9">2</text>
<text x="460.5" y="52.5">4</text>
<text x="469" y="48.9">1</text>
<text x="469" y="52.5">3</text>
<text x="282.5" y="56.3">2</text>
<text x="286" y="54.6">2</text>
<text x="319" y="54.6" transform="rotate(-90 319 54.6)">2</text>
<text x="326.8" y="58.1">1 GPIO17</text>
<text x="422.4" y="54">GPIO3 (SCL1)</text>
<text x="422.4" y="57.6">GPIO4 (GCLK)</text>
<text x="460.5" y="56">6</text>
<text x="460.5" y="59.5">8</text>
<text x="469" y="56">5</text>
<text x="469" y="59.5">7</text>
<text x="487.6" y="57.6">GPIO14(TX)</text>
<text x="319" y="64.4" transform="rotate(-90 319 64.4)">3</text>
<text x="422.4" y="64.6">GPIO17</text>
<text x="460.5" y="63">10</text>
<text x="469" y="63">9</text>
<text x="487.6" y="61.1">GPIO15(RX)</text>
<text x="487.6" y="64.6">GPIO18(PWM)</text>
<text x="286" y="70.4">1</text>
<text x="422.4" y="68.2">GPIO27</text>
<text x="422.4" y="71.7">GPIO22</text>
<text x="460.5" y="66.6">11</text>
<text x="460.5" y="70.1">13</text>
<text x="467" y="66.6">12</text>
<text x="467" y="70.1">14</text>
<text x="487.6" y="71.7">GPIO23</text>
<text x="180.2" y="77.5">1</text>
<text x="282.5" y="72.2">1</text>
<text x="282.5" y="75.7">2</text>
<text x="286" y="74">2</text>
<text x="319" y="74" transform="rotate(-90 319 74)">2</text>
<text x="326.8" y="77.5">1 GPIO27</text>
<text x="460.5" y="73.6">15</text>
<text x="460.5" y="77.2">17</text>
<text x="467" y="73.6">16</text>
<text x="467" y="77.2">18</text>
<text x="487.6" y="75.2">GPIO24</text>
<text x="165.7" y="82.8">OUTPUT</text>
<text x="172.8" y="79.3">VIN</text>
<text x="180.2" y="81">2</text>
<text x="319" y="83.8" transform="rotate(-90 319 83.8)">3</text>
<text x="422.4" y="78.7">MOSI</text>
<text x="422.4" y="82.3">MISO</text>
<text x="460.5" y="80.7">19</text>
<text x="467" y="80.7">20</text>
<text x="487.6" y="82.3">GPIO25</text>
<text x="161.7" y="89.9">FEEDBACK</text>
<text x="171.4" y="86.3">GND</text>
<text x="180.2" y="84.6">3</text>
<text x="180.2" y="88.1">4</text>
<text x="422.4" y="85.8">CLK</text>
<text x="460.5" y="84.2">21</text>
<text x="460.5" y="87.7">23</text>
<text x="467" y="84.2">22</text>
<text x="467" y="87.7">24</text>
<text x="487.6" y="85.8">GPIO8</text>
<text x="487.6" y="89.3">GPIO7</text>
<text x="163.7" y="93.4">ON#/OFF</text>
<text x="180.2" y="91.6">5</text>
<text x="260.9" y="93">GND12/24V</text>
<text x="282.3" y="91.6">1</text>
<text x="282.3" y="95.1">2</text>
<text x="319" y="95.1" transform="rotate(-90 319 95.1)">2</text>
<text x="422.4" y="92.9">NC</text>
<text x="460.5" y="91.3">25</text>
<text x="460.5" y="94.8">27</text>
<text x="467" y="91.3">26</text>
<text x="467" y="94.8">28</text>
<text x="487.6" y="92.9">NC</text>
<text x="277.3" y="96.6">+</text>
<text x="326.8" y="98.7">1 GPIO22</text>
<text x="422.4" y="96.4">GPIO5</text>
<text x="422.4" y="99.9">GPIO6</text>
<text x="460.5" y="98.3">29</text>
<text x="460.5" y="101.8">31</text>
<text x="467" y="98.3">30</text>
<text x="467" y="101.8">32</text>
<text x="487.6" y="99.9">GPIO12</text>
<text x="277.3" y="107.1">+</text>
<text x="282.3" y="105.7">1</text>
<text x="319" y="104.9" transform="rotate(-90 319 104.9)">3</text>
<text x="422.4" y="103.4">GPIO13(PWM)</text>
<text x="422.4" y="107">GPIO19(PWM)</text>
<text x="460.5" y="105.4">33</text>
<text x="467" y="105.4">34</text>
<text x="487.6" y="107">GPIO16(PWM)</text>
<text x="680.7" y="107.5">1</text>
<text x="680.7" y="104">2</text>
<text x="685.2" y="105.4">2</text>
<text x="272.6" y="110.7">GND</text>
<text x="282.3" y="109.3">2</text>
<text x="422.4" y="110.5">GPIO26</text>
<text x="460.5" y="108.9">35</text>
<text x="460.5" y="112.4">37</text>
<text x="467" y="108.9">36</text>
<text x="467" y="112.4">38</text>
<text x="487.6" y="110.5">GPIO20</text>
<text x="680.7" y="112.8">2</text>
<text x="685.2" y="108.9">1</text>
<text x="460.5" y="116">39</text>
<text x="467" y="116">40</text>
<text x="487.6" y="114">GPIO21</text>
<text x="680.7" y="116.3">1</text>
<text x="685.2" y="117.7">1</text>
<text x="685.2" y="114.2">2</text>
<text x="268.8" y="123">24VDD</text>
<text x="282.3" y="121.6">1</text>
<text x="551.1" y="122.8">GPIO12</text>
<text x="586.9" y="123.4">8</text>
<text x="592.1" y="124.8">INT</text>
<text x="680.7" y="125.1">3</text>
<text x="269.3" y="130.1">24VSS</text>
<text x="282.3" y="128.7">2</text>
<text x="586.9" y="130.4">6</text>
<text x="592.1" y="131.8">RESET#</text>
<text x="680.7" y="128.7">2</text>
<text x="685.2" y="130.1">2</text>
<text x="685.2" y="126.5">3</text>
<text x="586.9" y="137.5">4</text>
<text x="621.3" y="137.5">17</text>
<text x="680.7" y="132.2">1</text>
<text x="685.2" y="133.6">1</text>
<text x="586.9" y="141">5</text>
<text x="592.1" y="138.9">A1</text>
<text x="592.1" y="142.4">A0</text>
<text x="611.8" y="142.4">GP6</text>
<text x="611.8" y="138.9">GP7</text>
<text x="621.3" y="141">16</text>
<text x="680.7" y="142.8">2</text>
<text x="680.7" y="139.2">3</text>
<text x="685.2" y="140.7">3</text>
<text x="574.1" y="147.5">MISO</text>
<text x="586.9" y="148.1">3</text>
<text x="592.1" y="149.5">SO</text>
<text x="611.8" y="149.5">GP4</text>
<text x="611.8" y="145.9">GP5</text>
<text x="621.3" y="148.1">14</text>
<text x="621.3" y="144.5">15</text>
<text x="680.7" y="146.3">1</text>
<text x="685.2" y="147.7">1</text>
<text x="685.2" y="144.2">2</text>
<text x="574.1" y="151.1">MOSI</text>
<text x="574.1" y="154.6">SCK</text>
<text x="586.9" y="155.1">1</text>
<text x="586.9" y="151.6">2</text>
<text x="592.1" y="153">SI</text>
<text x="611.8" y="153">GP2</text>
<text x="621.3" y="151.6">12</text>
<text x="621.3" y="155.1">13</text>
<text x="680.7" y="153.4">3</text>
<text x="685.2" y="154.8">3</text>
<text x="574.1" y="161.6">GPIO7</text>
<text x="592.1" y="156.5">SCK</text>
<text x="611.8" y="160.1">GP1</text>
<text x="611.8" y="156.5">GP3</text>
<text x="621.3" y="158.6">11</text>
<text x="680.7" y="160.4">1</text>
<text x="680.7" y="156.9">2</text>
<text x="685.2" y="161.8">1</text>
<text x="685.2" y="158.3">2</text>
<text x="586.9" y="162.2">7</text>
<text x="592.1" y="163.6">CS#</text>
<text x="611.8" y="163.6">GP0</text>
<text x="621.3" y="162.2">10</text>
<text x="680.7" y="167.5">3</text>
<text x="680.7" y="171">2</text>
<text x="685.2" y="172.4">2</text>
<text x="685.2" y="168.9">3</text>
<text x="680.7" y="174.5">1</text>
<text x="680.7" y="179.8">3</text>
<text x="685.2" y="175.9">1</text>
<text x="680.7" y="183.3">2</text>
<text x="685.2" y="184.7">2</text>
<text x="685.2" y="181.2">3</text>
<text x="680.7" y="186.9">1</text>
<text x="680.7" y="190.4">2</text>
<text x="685.2" y="188.3">1</text>
<text x="685.2" y="191.8">2</text>
<text x="680.7" y="193.9">1</text>
<text x="685.2" y="195.3">1</text>
<text x="376.5" y="232.2">GPIO13(PWM)</text>
<text x="297.2" y="237.7">4</text>
<text x="301.7" y="239.8">3</text>
<text x="301.7" y="236.3">4</text>
<text x="376.5" y="239.3">MISO</text>
<text x="297.2" y="244.7">2</text>
<text x="297.2" y="241.2">3</text>
<text x="301.7" y="243.3">2</text>
<text x="376.5" y="242.8">GPIO31</text>
<text x="297.2" y="248.2">1</text>
<text x="301.7" y="246.8">1</text>
<text x="376.5" y="246.3">CLK</text>
<text x="376.5" y="249.8">MOSI</text>
<text x="376.5" y="253.4">GPIO15(RX)</text>
<text x="376.5" y="263.9">GPIO18(PWM)</text>
<text x="297.2" y="269.4">4</text>
<text x="301.7" y="268">4</text>
<text x="297.2" y="272.9">3</text>
<text x="301.7" y="275.1">2</text>
<text x="301.7" y="271.5">3</text>
<text x="376.5" y="274.5">GPIO5</text>
<text x="297.2" y="280">1</text>
<text x="297.2" y="276.5">2</text>
<text x="301.7" y="278.6">1</text>
<text x="301.7" y="299.8">4</text>
<text x="376.5" y="295.7">GPIO3</text>
<text x="297.2" y="304.7">3</text>
<text x="297.2" y="301.2">4</text>
<text x="301.7" y="303.3">3</text>
<text x="297.2" y="311.7">1</text>
<text x="297.2" y="308.2">2</text>
<text x="301.7" y="310.3">1</text>
<text x="301.7" y="306.8">2</text>
<text x="376.5" y="306.3">GPIO6</text>
<text x="376.5" y="327.4">GPIO19(PWM)</text>
<text x="297.2" y="332.9">4</text>
<text x="301.7" y="335">3</text>
<text x="301.7" y="331.5">4</text>
<text x="297.2" y="340">2</text>
<text x="297.2" y="336.4">3</text>
<text x="301.7" y="338.6">2</text>
<text x="376.5" y="338">GPIO26</text>
<text x="297.2" y="343.5">1</text>
<text x="301.7" y="342.1">1</text>
<text x="529" y="343.9">1</text>
<text x="529" y="347.4">2</text>
<text x="533.5" y="345.3">1</text>
<text x="546.7" y="343.9">1</text>
<text x="546.7" y="347.4">2</text>
<text x="551.1" y="345.3">1</text>
<text x="563.6" y="345.3">1</text>
<text x="568.1" y="343.9">1</text>
<text x="568.1" y="347.4">2</text>
<text x="581.2" y="345.3">1</text>
<text x="585.7" y="343.9">1</text>
<text x="585.7" y="347.4">2</text>
<text x="533.5" y="348.8">2</text>
<text x="551.1" y="348.8">2</text>
<text x="563.6" y="348.8">2</text>
<text x="581.2" y="348.8">2</text>
<text x="376.5" y="359.2">GPIO16(PWM)</text>
<text x="297.2" y="364.7">4</text>
<text x="301.7" y="363.3">4</text>
<text x="297.2" y="371.7">2</text>
<text x="297.2" y="368.2">3</text>
<text x="301.7" y="370.3">2</text>
<text x="301.7" y="366.8">3</text>
<text x="376.5" y="369.8">GPIO4</text>
<text x="534.1" y="366.8">6</text>
<text x="534.1" y="370.3">7</text>
<text x="537.6" y="368.5">AIN2</text>
<text x="576.5" y="368.5">AIN1</text>
<text x="585.9" y="370.3">4</text>
<text x="585.9" y="366.8">5</text>
<text x="297.2" y="375.2">1</text>
<text x="301.7" y="373.8">1</text>
<text x="500" y="376.8">MISO</text>
<text x="534.1" y="377.4">9</text>
<text x="537.6" y="372.1">AIN3</text>
<text x="576.5" y="372.1">AIN0</text>
<text x="585.9" y="377.4">2</text>
<text x="598.8" y="376.8">GPIO14(TX)</text>
<text x="500" y="380.4">MOSI</text>
<text x="532.1" y="380.9">10</text>
<text x="537.6" y="379.1">DOUT/DRDY</text>
<text x="537.6" y="382.7">DIN</text>
<text x="576.1" y="382.7">SCLK</text>
<text x="578.6" y="379.1">/CS</text>
<text x="585.9" y="380.9">1</text>
<text x="598.8" y="380.4">CLK</text>
</g>
<g font-size="3.2" fill="#f00">
<text x="584.9" y="116.3">18</text>
<text x="592.1" y="117.7">VDD</text>
<text x="534.1" y="373.8">8</text>
<text x="537.6" y="375.6">VDD</text>
</g>
</svg>
